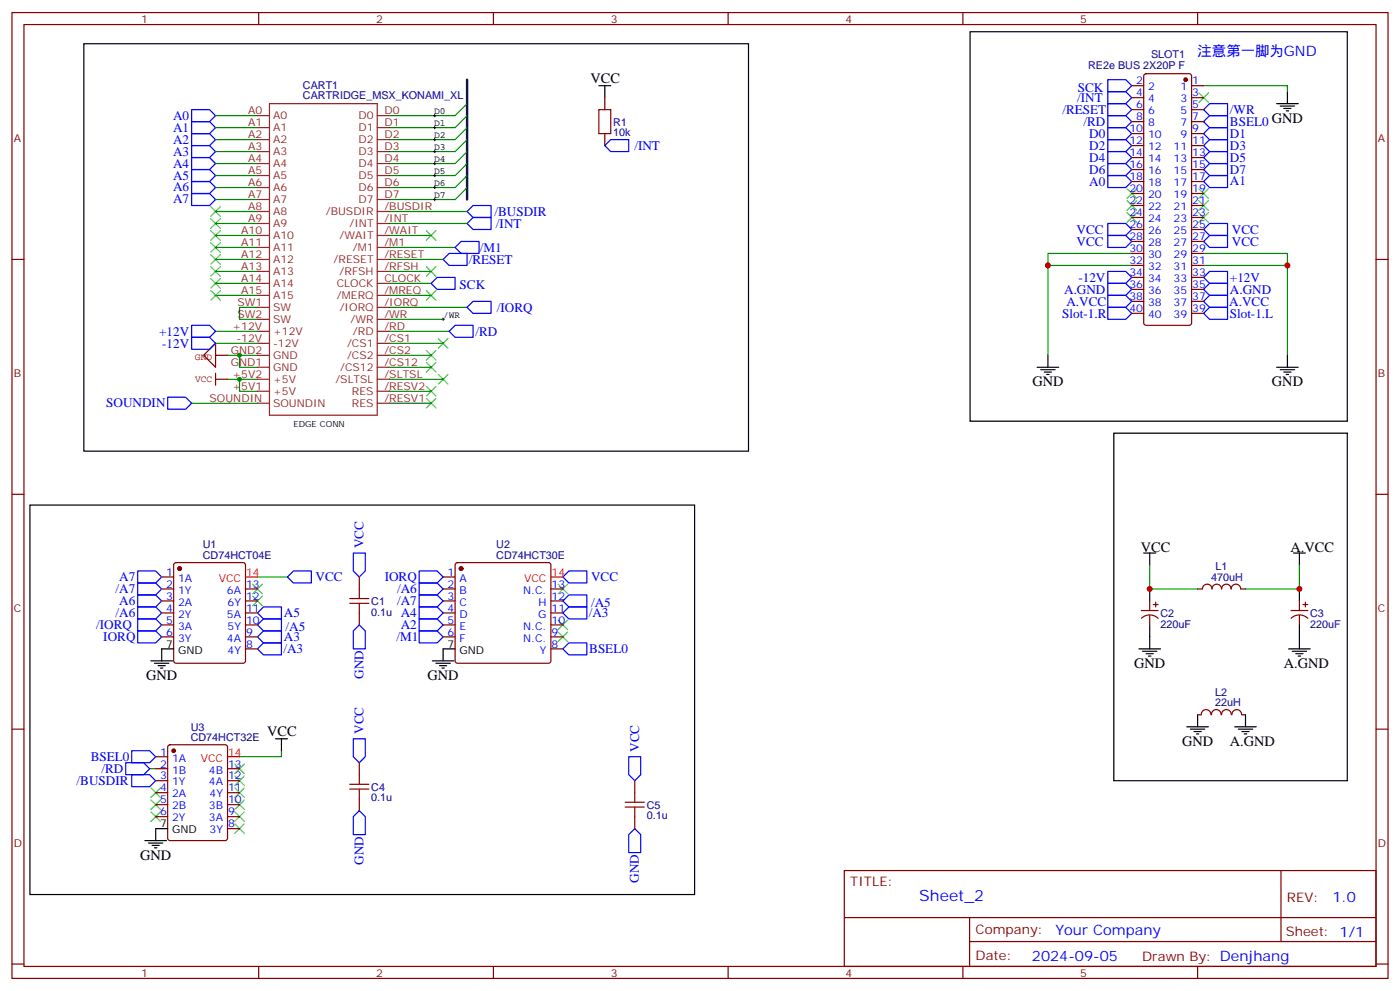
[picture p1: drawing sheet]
<svg xmlns="http://www.w3.org/2000/svg" width="412mm" height="292mm" viewBox="0 0 412 292" stroke-linecap="round" stroke-linejoin="round" font-family="sans-serif">
<g fill="none" stroke="#870000" stroke-width=".35">
<path d="M3.5 3.7h405.4v284.3h-405.4zM7.1 7.2h398.2v277.3h-398.2zM76.2 3.7v3.5M145.3 3.7v3.5M214.5 3.7v3.5M283.6 3.7v3.5M352.8 3.7v3.5M178.2 28.8v3.5M178.2 39.3v3.6M333.4 25.2h3.5M333.4 28.8h3.5M333.4 32.3h3.5"/>
<path d="M333.4 35.8h3.5M333.4 39.3h3.5M337.1 21.9l.5-.2h12.7l.5 .2 .2 .5v72.7l-.2 .5-.5 .2h-12.7l-.5-.3-.2-.4v-72.7zM351 25.2h3.5M351 28.8h3.5M351 32.3h3.5M351 35.8h3.5M351 39.3h3.5M333.4 42.9h3.5M333.4 46.4h3.5M333.4 49.9h3.5M333.4 53.4h3.5"/>
<path d="M333.4 57h3.5M351 42.9h3.5M351 46.4h3.5M351 49.9h3.5M351 53.4h3.5M351 57h3.5M3.5 76.4h3.6M333.4 78.1h3.5M333.4 74.6h3.5M333.4 71.1h3.5M333.4 67.6h3.5M333.4 64h3.5"/>
<path d="M333.4 60.5h3.5M351 78.1h3.5M351 74.6h3.5M351 71.1h3.5M351 67.6h3.5M351 64h3.5M351 60.5h3.5M405.3 76.4h3.6M333.4 92.3h3.5M333.4 88.7h3.5M333.4 85.2h3.5M333.4 81.7h3.5"/>
<path d="M351 92.3h3.5M351 88.7h3.5M351 85.2h3.5M351 81.7h3.5M3.5 145.5h3.6M405.3 145.5h3.6M47.6 169.9h3.6M47.6 173.4h3.6M47.6 176.9h3.6M51.4 165.8l.5-.2h19.7l.5 .2 .2 .5v28.3l-.2 .5-.5 .2h-19.7l-.5-.3-.2-.4v-28.3zM72.3 173.4h3.5M72.3 176.9h3.5"/>
<path d="M105.8 169.9v3.5M130.5 169.9h3.6M130.5 173.4h3.6M130.5 176.9h3.6M134.3 165.8l.5-.2h26.8l.5 .2 .2 .5v28.3l-.3 .5-.4 .2h-26.8l-.5-.3-.2-.4v-28.3zM162.3 173.4h3.5M162.3 176.9h3.5M336.2 179.7h4.9M338.7 176.9v2.8M339.7 178h1.4M340.4 177.3v1.4M352.8 173.4h1.4a1.41 1.41 0 0 1 1.4-1.4 1.41 1.41 0 0 1 1.4 1.4"/>
<path d="M357 173.4a1.41 1.41 0 0 1 1.4-1.4 1.41 1.41 0 0 1 1.4 1.4M359.8 173.4a1.41 1.41 0 0 1 1.5-1.4 1.41 1.41 0 0 1 1.4 1.4M362.7 173.4a1.41 1.41 0 0 1 1.4-1.4 1.41 1.41 0 0 1 1.4 1.4M365.5 173.4h1.4M380.3 179.7h4.9M382.8 176.9v2.8M383.8 178h1.4M384.5 177.3v1.4M47.6 180.4h3.6M47.6 184h3.6M47.6 187.5h3.6M72.3 180.4h3.5"/>
<path d="M72.3 184h3.5M72.3 187.5h3.5M72.3 191h3.5M105.8 180.4v3.6M130.5 180.4h3.6M130.5 184h3.6M130.5 187.5h3.6M162.3 180.4h3.5M162.3 184h3.5M162.3 187.5h3.5M162.3 191h3.5M336.2 182a3.5 3.5 0 0 1 4.9 0"/>
<path d="M338.7 181.2v2.8M380.3 182a3.5 3.5 0 0 1 4.9 0M382.8 181.2v2.8M3.5 214.7h3.6M49.6 219.5l.5-.2h16.2l.7 .4v27.1l-.4 .6-16.5 .1-.7-.5v-27zM356.7 210.4a1.41 1.41 0 0 0-1.4-1.5 1.41 1.41 0 0 0-1.4 1.5h-1.1M356.9 210.4a1.41 1.41 0 0 1 1.4-1.5 1.41 1.41 0 0 1 1.4 1.5M359.9 210.4a1.41 1.41 0 0 1 1.4-1.5 1.41 1.41 0 0 1 1.4 1.5M362.9 210.4a1.41 1.41 0 0 1 1.4-1.5 1.41 1.41 0 0 1 1.4 1.5M365.8 210.4h1.1M405.3 214.7h3.6M45.9 222.8h3.5"/>
<path d="M45.9 226.3h3.5M45.9 229.8h3.5M45.9 233.4h3.5M45.9 236.9h3.5M67 226.3h3.6M67 229.8h3.6M67 233.4h3.6M67 236.9h3.6M105.8 224.5v3.6M105.8 235.1v3.6M187 229.8v3.6M45.9 240.4h3.5"/>
<path d="M67 240.4h3.6M67 243.9h3.6M187 240.4v3.5M248.7 256.3h156.6v28.2h-156.6zM377.3 256.3v20.9M248.7 270.1h156.5M285.6 277.2h119.6M285.6 270.1v14.2M3.5 283.8h3.6M76.2 284.5v3.5M145.3 284.5v3.5M214.5 284.5v3.5"/>
<path d="M283.6 284.5v3.5M352.8 284.5v3.5M405.3 283.8h3.6"/>
</g>
<g fill="none" stroke="#008700" stroke-width=".35">
<path d="M137.6 30.5l-3.5 3.5M137.6 34l-3.5 3.6M137.6 37.6l-3.5 3.5M354.5 25.2h24.7v1.8M137.6 41.1l-3.5 3.5M137.6 44.6l-3.5 3.6M137.6 48.2l-3.5 3.5M137.6 51.7l-3.5 3.5M137.6 55.2l-3.5 3.5M114.7 72.8h19.4M114.7 76.4h15.8M114.7 62.3h22.9"/>
<path d="M114.7 65.8h22.9M308.7 78.1h24.7M333.4 74.6h-24.7v30M354.5 78.1h24.7M354.5 74.6h24.7v30M114.7 97.5h17.6M114.7 90.5h22.9M114.7 94h15.8M56.4 118.7h19.4M114.7 101.1h15.8M114.7 111.7h15.8M75.8 169.9h8.9"/>
<path d="M338.7 166.3v7.1h14.1M382.8 166.3v7.1h-15.9M44.1 226.3h1.8M82.9 221v1.8h-12.3"/>
</g>
<g fill="none" stroke="#00f" stroke-width=".35">
<path d="M56.4 39.3h5.3l1.8 1.8-1.8 1.8h-5.3zM56.4 35.8h5.3l1.8 1.8-1.8 1.7h-5.3zM56.4 32.3h5.3l1.8 1.7-1.8 1.8h-5.3zM326.3 30.5h5.3l1.8 1.8-1.8 1.7h-5.3zM326.3 27h5.3l1.8 1.8-1.8 1.7h-5.3zM326.3 34h5.3l1.8 1.8-1.8 1.8h-5.3zM326.3 37.6h5.3l1.8 1.7-1.8 1.8h-5.3zM326.3 23.5h5.3l1.8 1.7-1.8 1.8h-5.3zM354.5 35.8l1.8-1.8h5.3v3.6h-5.3zM356.3 30.5h5.3v3.5h-5.3l-1.8-1.7zM356.3 37.6h5.3v3.5h-5.3l-1.8-1.8zM56.4 57h5.3l1.8 1.7-1.8 1.8h-5.3z"/>
<path d="M56.4 53.4h5.3l1.8 1.8-1.8 1.8h-5.3zM56.4 49.9h5.3l1.8 1.8-1.8 1.7h-5.3zM56.4 46.4h5.3l1.8 1.8-1.8 1.7h-5.3zM56.4 42.9h5.3l1.8 1.7-1.8 1.8h-5.3zM179.9 41.1h5.3v3.5h-5.3l-1.7-1.7zM326.3 41.1h5.3l1.8 1.8-1.8 1.7h-5.3zM326.3 44.6h5.3l1.8 1.8-1.8 1.8h-5.3zM326.3 48.2h5.3l1.8 1.7-1.8 1.8h-5.3zM326.3 51.7h5.3l1.8 1.7-1.8 1.8h-5.3zM354.5 42.9l1.8-1.8h5.3v3.5h-5.3zM354.5 49.9l1.8-1.7h5.3v3.5h-5.3zM356.3 44.6h5.3v3.6h-5.3l-1.8-1.8z"/>
<path d="M356.3 51.7h5.3v3.5h-5.3l-1.8-1.8zM132.3 74.6h5.3v3.5h-5.3l-1.8-1.7zM135.8 71.1h5.3v3.5h-5.3l-1.7-1.8zM139.3 60.5h5.3v3.5h-5.3l-1.7-1.7zM139.3 64h5.3v3.6h-5.3l-1.7-1.8zM326.3 65.8h5.3l1.8 1.8-1.8 1.7h-5.3zM326.3 69.3h5.3l1.8 1.8-1.8 1.7h-5.3zM326.3 79.9h5.3l1.8 1.8-1.8 1.7h-5.3zM354.5 67.6l1.8-1.8h5.3v3.5h-5.3zM356.3 69.3h5.3v3.5h-5.3l-1.8-1.7zM56.4 95.8h5.3l1.8 1.7-1.8 1.8h-5.3zM56.4 99.3h5.3l1.8 1.8-1.8 1.7h-5.3z"/>
<path d="M127 83.4l1.8-1.7h5.3v3.5h-5.3zM134.1 95.8h5.2v3.5h-5.2l-1.8-1.8zM139.3 88.7h5.3v3.6h-5.3l-1.7-1.8zM326.3 87h5.3l1.8 1.7-1.8 1.8h-5.3zM326.3 90.5h5.3l1.8 1.8-1.8 1.7h-5.3zM326.3 83.4h5.3l1.8 1.8-1.8 1.8h-5.3zM354.5 88.7l1.8-1.7h5.3v3.5h-5.3zM354.5 92.3l1.8-1.8h5.3v3.5h-5.3zM354.5 81.7l1.8-1.8h5.3v3.5h-5.3zM356.3 83.4h5.3v3.6h-5.3l-1.8-1.8zM49.4 116.9h5.3l1.7 1.8-1.7 1.8h-5.3zM40.6 178.7h5.3l1.7 1.7-1.7 1.8h-5.3z"/>
<path d="M40.6 171.6h5.3l1.7 1.8-1.7 1.8h-5.3zM40.6 175.2h5.3l1.7 1.7-1.7 1.8h-5.3zM40.6 168.1h5.3l1.7 1.8-1.7 1.7h-5.3zM77.6 178.7h5.3v3.5h-5.3l-1.8-1.8zM86.4 168.1h5.3v3.5h-5.3l-1.7-1.7zM104.1 162.8h3.5v5.3l-1.8 1.8-1.7-1.8zM123.5 175.2h5.3l1.7 1.7-1.7 1.8h-5.3zM123.5 171.6h5.3l1.7 1.8-1.7 1.8h-5.3zM123.5 168.1h5.3l1.7 1.8-1.7 1.7h-5.3zM123.5 178.7h5.3l1.7 1.7-1.7 1.8h-5.3zM167.6 168.1h5.3v3.5h-5.3l-1.8-1.7zM167.6 175.2h5.3v3.5h-5.3l-1.8-1.8z"/>
<path d="M167.6 178.7h5.3v3.5h-5.3l-1.8-1.8zM40.6 185.7h5.3l1.7 1.8-1.7 1.8h-5.3zM40.6 182.2h5.3l1.7 1.8-1.7 1.7h-5.3zM77.6 182.2h5.3v3.5h-5.3l-1.8-1.7zM77.6 189.3h5.3v3.5h-5.3l-1.8-1.8zM77.6 185.7h5.3v3.6h-5.3l-1.8-1.8zM105.8 184l1.8 1.7v5.3h-3.5v-5.3zM123.5 185.7h5.3l1.7 1.8-1.7 1.8h-5.3zM123.5 182.2h5.3l1.7 1.8-1.7 1.7h-5.3zM165.8 191l1.8-1.7h5.3v3.5h-5.3zM104.1 217.5h3.5v5.3l-1.8 1.7-1.7-1.7zM37 224.5h5.3l1.8 1.8-1.8 1.8h-5.3z"/>
<path d="M38.8 228.1h5.3l1.8 1.7-1.8 1.8h-5.3zM38.8 221h5.3l1.8 1.8-1.8 1.7h-5.3zM105.8 238.7l1.8 1.7v5.3h-3.5v-5.3zM185.2 222.8h3.5v5.3l-1.7 1.7-1.8-1.7zM187 243.9l1.7 1.8v5.3h-3.5v-5.3z"/>
</g>
<g fill="none" stroke="#3c3" stroke-width=".35">
<path d="M353.1 27.3l2.9 2.9M356 27.3l-2.9 2.9M332 55.6l2.8 2.8M332 59.1l2.8 2.8M334.8 55.6l-2.8 2.8M334.8 59.1l-2.8 2.8M353.1 55.6l2.9 2.8M353.1 59.1l2.9 2.8M356 55.6l-2.9 2.8M356 59.1l-2.9 2.8M62.1 60.9l2.8 2.8M62.1 64.4l2.8 2.8"/>
<path d="M62.1 67.9l2.8 2.8M62.1 71.4l2.8 2.9M62.1 75l2.8 2.8M62.1 78.5l2.8 2.8M64.9 60.9l-2.8 2.8M64.9 64.4l-2.8 2.8M64.9 67.9l-2.8 2.8M64.9 71.4l-2.8 2.9M64.9 75l-2.8 2.8M64.9 78.5l-2.8 2.8M125.6 67.9l2.8 2.8M125.6 78.5l2.8 2.8"/>
<path d="M128.4 67.9l-2.8 2.8M128.4 78.5l-2.8 2.8M332 62.6l2.8 2.8M334.8 62.6l-2.8 2.8M353.1 62.6l2.9 2.8M356 62.6l-2.9 2.8M62.1 82l2.8 2.8M62.1 85.5l2.8 2.9M64.9 82l-2.8 2.8M64.9 85.5l-2.8 2.9M125.6 85.5l2.8 2.9M128.4 85.5l-2.8 2.9"/>
<path d="M129.1 99.7l2.8 2.8M131.9 99.7l-2.8 2.8M125.6 106.7l2.8 2.8M125.6 103.2l2.8 2.8M125.6 113.8l2.8 2.8M125.6 117.3l2.8 2.8M128.4 113.8l-2.8 2.8M128.4 103.2l-2.8 2.8M128.4 106.7l-2.8 2.8M128.4 117.3l-2.8 2.8M129.1 110.2l2.8 2.9M131.9 110.2l-2.8 2.9"/>
<path d="M74.4 172l2.9 2.8M74.4 175.5l2.9 2.8M77.3 172l-2.9 2.8M77.3 175.5l-2.9 2.8M164.4 172l2.8 2.8M167.2 172l-2.8 2.8M164.4 182.6l2.8 2.8M164.4 186.1l2.8 2.8M167.2 182.6l-2.8 2.8M167.2 186.1l-2.8 2.8M44.4 239l2.9 2.8M44.4 235.5l2.9 2.8"/>
<path d="M44.4 232l2.9 2.8M47.3 239l-2.9 2.8M47.3 235.5l-2.9 2.8M47.3 232l-2.9 2.8M69.1 224.9l2.9 2.8M69.1 228.4l2.9 2.8M69.1 232l2.9 2.8M69.1 235.5l2.9 2.8M69.1 239l2.9 2.8M72 224.9l-2.9 2.8M72 228.4l-2.9 2.8M72 232l-2.9 2.8"/>
<path d="M72 235.5l-2.9 2.8M72 239l-2.9 2.8M69.1 242.5l2.9 2.9M72 242.5l-2.9 2.9"/>
</g>
<g fill="none" stroke="#a10000" stroke-width=".35">
<path d="M176.4 32.3h3.5v7h-3.5zM103 177.6h5.7M103 176.2h5.7M105.8 173.4v2.8M105.8 177.6v2.8M103 232.3h5.7M103 230.9h5.7M105.8 228.1v2.8M105.8 232.3v2.8M184.1 237.6h5.7M184.1 236.2h5.7M187 233.4v2.8"/>
<path d="M187 237.6v2.8"/>
</g>
<g fill="none" stroke="#000" stroke-width=".35">
<path d="M24.7 12.9h195.8v119.9h-195.8zM285.8 9.3h111.1v114.7h-111.1zM176.4 25.2h3.5M178.2 25.2v3.6M376.1 30.5h6.3M377.1 31.2h4.3M378.2 31.9h2.1M378.9 32.6h.7M379.2 27v3.5M305.5 108.1h6.4M306.6 108.8h4.2M307.6 109.5h2.1"/>
<path d="M308.3 110.2h.7M308.7 104.6v3.5M376.1 108.1h6.3M377.1 108.8h4.3M378.2 109.5h2.1M378.9 110.2h.7M379.2 104.6v3.5M328.1 127.5h68.8v102.3h-68.8zM8.8 148.7h195.8v114.6h-195.8zM336.9 162.8h3.5M338.7 162.8v3.5M338.7 173.4v3.5"/>
<path d="M381 162.8h3.5M382.8 162.8v3.5M382.8 173.4v3.5M44.4 194.6h6.4M45.5 195.3h4.2M46.6 196h2.1M47.3 196.7h.7M51.2 191h-3.6v3.6M127.4 194.6h6.3M128.4 195.3h4.2M129.5 196h2.1M130.2 196.7h.7"/>
<path d="M134.1 191h-3.6v3.6M335.5 191h6.3M336.5 191.7h4.3M337.6 192.4h2.1M338.3 193.1h.7M338.7 184v7M379.6 191h6.3M380.6 191.7h4.3M381.7 192.4h2.1M382.4 193.1h.7M382.8 184v7M81.1 217.5h3.6"/>
<path d="M82.9 217.5v3.5M349.6 214h6.4M350.7 214.7h4.2M351.7 215.4h2.1M352.4 216.1h.7M352.8 210.4v3.6M363.7 214h6.4M364.8 214.7h4.2M365.8 215.4h2.1M366.5 216.1h.7M366.9 210.4v3.6M42.7 247.5h6.3"/>
<path d="M43.7 248.2h4.3M44.8 248.9h2.1M45.5 249.6h.7M49.4 243.9h-3.5v3.6"/>
</g>
<g fill="#870000" stroke="#870000" stroke-width=".35">
<circle cx="51.2" cy="221" r=".53"/>
<circle cx="52.9" cy="167.4" r=".53"/>
<circle cx="135.8" cy="167.4" r=".53"/>
<circle cx="349.2" cy="23.5" r=".53"/>
</g>
<path d="M72.3 169.9h3.5M162.3 169.9h3.5M67 222.8h3.6" fill="none" stroke="#f00" stroke-width=".35"/>
<path d="M137.6 23.5v35.2" fill="none" stroke="#000085" stroke-width=".71"/>
<path d="M63.5 104.6v-3.5l-3.5 3.5 3.5 3.5v-3.5h3.5M63.5 111.7h3.5M63.5 109.9v3.5" fill="none" stroke="#850000" stroke-width=".35"/>
<g fill="none" stroke="#008500" stroke-width=".35">
<path d="M63.5 34h12.3M63.5 37.6h12.3M114.7 34h19.4M114.7 37.6h19.4M63.5 41.1h12.3M63.5 44.6h12.3M63.5 48.2h12.3M63.5 51.7h12.3M63.5 55.2h12.3M63.5 58.7h12.3M114.7 41.1h19.4M114.7 44.6h19.4"/>
<path d="M114.7 48.2h19.4M114.7 51.7h19.4M114.7 55.2h19.4M114.7 58.7h19.4M63.5 62.3h12.3M63.5 65.8h12.3M63.5 69.3h12.3M63.5 72.8h12.3M63.5 76.4h12.3M63.5 79.9h12.3M114.7 69.3h12.3M114.7 79.9h12.3"/>
<path d="M63.5 83.4h12.3M63.5 97.5h12.3M63.5 87h12.3M75.8 90.5h-5.2v3.5h5.2M114.7 83.4h12.3M114.7 87h12.3M63.5 101.1h12.3M67 104.6h8.8M67 111.7h8.8M70.6 104.6v3.5h5.2M70.6 111.7v3.5h5.2M114.7 104.6h12.3"/>
<path d="M114.7 115.2h12.3M114.7 118.7h12.3M114.7 108.1h12.3"/>
</g>
<g fill="none" stroke="#000" stroke-width=".29">
<path d="M127.7 37.6h.7M127.7 34h.7M128.1 33.7v.7M128.1 37.2v.7M127.7 58.7h.7M127.7 55.2h.7M127.7 51.7h.7M127.7 48.2h.7M127.7 44.6h.7M127.7 41.1h.7M128.1 40.7v.8M128.1 44.3v.7"/>
<path d="M128.1 47.8v.7M128.1 51.3v.7M128.1 54.9v.7M128.1 58.4v.7M130.2 94h.7M130.5 93.7v.7"/>
</g>
<g fill="none" stroke="#8c2424" stroke-width=".35">
<path d="M75.8 37.6h3.6M75.8 34h3.6M79.4 30.5h31.7v91.7h-31.7zM111.1 37.6h3.6M111.1 34h3.6M75.8 58.7h3.6M75.8 55.2h3.6M75.8 44.6h3.6M75.8 41.1h3.6M75.8 51.7h3.6M75.8 48.2h3.6M111.1 58.7h3.6"/>
<path d="M111.1 55.2h3.6M111.1 44.6h3.6M111.1 41.1h3.6M111.1 51.7h3.6M111.1 48.2h3.6M75.8 79.9h3.6M75.8 69.3h3.6M75.8 65.8h3.6M75.8 72.8h3.6M75.8 62.3h3.6M75.8 76.4h3.6M111.1 79.9h3.6"/>
<path d="M111.1 69.3h3.6M111.1 65.8h3.6M111.1 72.8h3.6M111.1 62.3h3.6M111.1 76.4h3.6M75.8 90.5h3.6M75.8 87h3.6M75.8 94h3.6M75.8 97.5h3.6M75.8 83.4h3.6M111.1 90.5h3.6M111.1 87h3.6"/>
<path d="M111.1 94h3.6M111.1 97.5h3.6M111.1 83.4h3.6M75.8 101.1h3.6M75.8 104.6h3.6M75.8 108.1h3.6M75.8 111.7h3.6M75.8 115.2h3.6M75.8 118.7h3.6M111.1 101.1h3.6M111.1 104.6h3.6M111.1 108.1h3.6"/>
<path d="M111.1 111.7h3.6M111.1 115.2h3.6M111.1 118.7h3.6"/>
</g>
<g fill="#c00">
<circle cx="308.7" cy="78.1" r=".88"/>
<circle cx="379.2" cy="78.1" r=".88"/>
</g>
<g fill="#008500">
<circle cx="70.6" cy="104.6" r=".71"/>
<circle cx="70.6" cy="111.7" r=".71"/>
</g>
<g fill="#c00">
<circle cx="338.7" cy="173.4" r=".88"/>
<circle cx="382.8" cy="173.4" r=".88"/>
</g>
<text font-size="4.6" fill="#00f" x="270.8" y="265.3">Sheet_2</text>
<g font-size="4.2" fill="#00f">
<text x="352.8" y="16.4">注意第一脚为GND</text>
<text x="392.5" y="265.6">1.0</text>
<text x="310.9" y="275.1">Your Company</text>
<text x="304" y="282.9">2024-09-05</text>
</g>
<g font-size="4.2">
<text x="173.9" y="24.5">VCC</text>
<text x="304.1" y="113.8">GND</text>
<text x="374.7" y="113.8">GND</text>
<text x="336" y="162.5">VCC</text>
<text x="380.1" y="162.5">A.VCC</text>
<text x="334.1" y="196.7">GND</text>
<text x="378.2" y="196.7">A.GND</text>
<text x="43" y="200.2">GND</text>
<text x="125.9" y="200.2">GND</text>
<text x="78.7" y="216.8">VCC</text>
<text x="348.2" y="219.6">GND</text>
<text x="362.3" y="219.6">A.GND</text>
<text x="41.3" y="253.1">GND</text>
</g>
<g font-size="3.9" fill="#00f">
<text x="317.5" y="27">SCK</text>
<text x="51" y="35.3">A0</text>
<text x="312.9" y="33.5">/RESET</text>
<text x="317.3" y="30">/INT</text>
<text x="362.3" y="33.5">/WR</text>
<text x="51" y="38.7">A1</text>
<text x="319.2" y="37.1">/RD</text>
<text x="320.9" y="40.6">D0</text>
<text x="362.3" y="37.1">BSEL0 GND</text>
<text x="362.3" y="40.5">D1</text>
<text x="51" y="45.8">A3</text>
<text x="51" y="42.3">A2</text>
<text x="186.9" y="44.1">/INT</text>
<text x="320.9" y="44">D2</text>
<text x="320.9" y="47.6">D4</text>
<text x="362.3" y="44">D3</text>
<text x="362.3" y="47.6">D5</text>
<text x="51" y="52.8">A5</text>
<text x="51" y="49.3">A4</text>
<text x="320.9" y="51.1">D6</text>
<text x="362.3" y="51.1">D7</text>
<text x="51" y="59.9">A7</text>
<text x="51" y="56.4">A6</text>
<text x="320.9" y="54.7">A0</text>
<text x="362.3" y="54.6">A1</text>
<text x="145.7" y="63.5">/BUSDIR</text>
<text x="146.1" y="67.1">/INT</text>
<text x="317.1" y="68.8">VCC</text>
<text x="362.9" y="68.8">VCC</text>
<text x="138.1" y="77.6">/RESET</text>
<text x="141.3" y="74.1">/M1</text>
<text x="317.1" y="72.4">VCC</text>
<text x="362.9" y="72.4">VCC</text>
<text x="317.7" y="82.9">-12V</text>
<text x="362.3" y="82.9">+12V</text>
<text x="135.4" y="85.2">SCK</text>
<text x="313.5" y="86.4">A.GND</text>
<text x="314.1" y="90">A.VCC</text>
<text x="362.1" y="90">A.VCC</text>
<text x="362.3" y="86.4">A.GND</text>
<text x="146.3" y="91.7">/IORQ</text>
<text x="312.9" y="93.6">Slot-1.R</text>
<text x="362.2" y="93.6">Slot-1.L</text>
<text x="46.9" y="98.8">+12V</text>
<text x="140.1" y="98.8">/RD</text>
<text x="47.8" y="102.3">-12V</text>
<text x="31.3" y="120">SOUNDIN</text>
<text x="107.1" y="161.4" transform="rotate(-90 107.1 161.4)">VCC</text>
<text x="35.1" y="171">A7</text>
<text x="93" y="171.1">VCC</text>
<text x="113.3" y="171.1">IORQ</text>
<text x="174.1" y="171.1">VCC</text>
<text x="34" y="174.6">/A7</text>
<text x="35.1" y="178.1">A6</text>
<text x="116.9" y="178.2">/A7</text>
<text x="116.9" y="174.6">/A6</text>
<text x="174.1" y="178.7">/A5</text>
<text x="28.3" y="185.2">/IORQ</text>
<text x="34" y="181.7">/A6</text>
<text x="83.6" y="181.6">A5</text>
<text x="84.1" y="185.7">/A5</text>
<text x="118" y="181.6">A4</text>
<text x="118" y="185.1">A2</text>
<text x="173.4" y="181.7">/A3</text>
<text x="30.4" y="188.8">IORQ</text>
<text x="83.6" y="188.7">A3</text>
<text x="116.8" y="188.8">/M1</text>
<text x="83.5" y="192.3">/A3</text>
<text x="173.6" y="192.3">BSEL0</text>
<text x="107.1" y="199.9" transform="rotate(-90 107.1 199.9)">GND</text>
<text x="107.1" y="216.1" transform="rotate(-90 107.1 216.1)">VCC</text>
<text x="188.2" y="221.4" transform="rotate(-90 188.2 221.4)">VCC</text>
<text x="26.7" y="224">BSEL0</text>
<text x="29.9" y="227.6">/RD</text>
<text x="22.6" y="231.1">/BUSDIR</text>
<text x="107.1" y="254.6" transform="rotate(-90 107.1 254.6)">GND</text>
<text x="188.2" y="259.9" transform="rotate(-90 188.2 259.9)">GND</text>
</g>
<g font-size="3.9" fill="#800">
<text x="250.5" y="260.9">TITLE:</text>
<text x="379.1" y="265.6">REV:</text>
<text x="287.4" y="275.1">Company:</text>
<text x="378.7" y="275.7">Sheet: 1/1</text>
<text x="287.4" y="282.8">Date:</text>
<text x="336.4" y="282.8">Drawn By: Denjhang</text>
</g>
<g font-size="3.2" fill="#800">
<text x="41.6" y="6.7">1</text>
<text x="110.8" y="6.7">2</text>
<text x="179.9" y="6.7">3</text>
<text x="249.1" y="6.7">4</text>
<text x="318.2" y="6.7">5</text>
<text x="4.1" y="41.8">A</text>
<text x="405.9" y="41.8">A</text>
<text x="4.1" y="110.9">B</text>
<text x="405.9" y="110.9">B</text>
<text x="4.1" y="180.1">C</text>
<text x="405.9" y="180.1">C</text>
<text x="4.1" y="249.2">D</text>
<text x="405.9" y="249.2">D</text>
<text x="41.6" y="287.5">1</text>
<text x="110.8" y="287.5">2</text>
<text x="179.9" y="287.5">3</text>
<text x="249.1" y="287.5">4</text>
<text x="318.2" y="287.5">5</text>
</g>
<g font-size="3.2" fill="#000080">
<text x="339.1" y="17.2">SLOT1</text>
<text x="320.5" y="20.4">RE2e BUS 2X20P F</text>
<text x="89.2" y="29.3">CARTRIDGE_MSX_KONAMI_XL</text>
<text x="89.2" y="26.1">CART1</text>
<text x="180.6" y="40.1">10k</text>
<text x="180.6" y="37">R1</text>
<text x="59.8" y="161.3">U1</text>
<text x="146.2" y="161.3">U2</text>
<text x="59.8" y="164.6">CD74HCT04E</text>
<text x="146.2" y="164.6">CD74HCT30E</text>
<text x="358" y="167.7">L1</text>
<text x="356.7" y="171">470uH</text>
<text x="109.4" y="178.1">C1</text>
<text x="109.4" y="181.3">0.1u</text>
<text x="341.9" y="184.7">220uF</text>
<text x="341.9" y="181.6">C2</text>
<text x="385.9" y="184.7">220uF</text>
<text x="385.9" y="181.6">C3</text>
<text x="357.9" y="207.8">22uH</text>
<text x="357.9" y="204.8">L2</text>
<text x="56.2" y="215.1">U3</text>
<text x="56.2" y="218.1">CD74HCT32E</text>
<text x="109.4" y="232.7">C4</text>
<text x="109.4" y="236">0.1u</text>
<text x="190.5" y="238">C5</text>
<text x="190.5" y="241.3">0.1u</text>
</g>
<g font-size="3.2" fill="#00f">
<text x="334.7" y="28.4">4</text>
<text x="334.7" y="24.9">2</text>
<text x="338.2" y="26.6">2</text>
<text x="347.7" y="26.6">1</text>
<text x="351.2" y="24.9">1</text>
<text x="351.2" y="28.4">3</text>
<text x="334.7" y="35.5">8</text>
<text x="334.7" y="31.9">6</text>
<text x="338.2" y="33.7">6</text>
<text x="338.2" y="30.2">4</text>
<text x="347.7" y="30.2">3</text>
<text x="347.7" y="33.7">5</text>
<text x="351.2" y="31.9">5</text>
<text x="351.2" y="35.5">7</text>
<text x="332.7" y="39">10</text>
<text x="338.2" y="40.7">10</text>
<text x="338.2" y="37.2">8</text>
<text x="347.7" y="37.2">7</text>
<text x="347.7" y="40.7">9</text>
<text x="351.2" y="39">9</text>
<text x="332.7" y="46">14</text>
<text x="332.7" y="42.5">12</text>
<text x="338.2" y="47.8">14</text>
<text x="338.2" y="44.3">12</text>
<text x="345.7" y="44.3">11</text>
<text x="345.7" y="47.8">13</text>
<text x="351.2" y="42.5">11</text>
<text x="351.2" y="46">13</text>
<text x="332.7" y="53.1">18</text>
<text x="332.7" y="49.6">16</text>
<text x="338.2" y="51.3">16</text>
<text x="345.7" y="51.3">15</text>
<text x="351.2" y="49.6">15</text>
<text x="351.2" y="53.1">17</text>
<text x="332.7" y="56.6">20</text>
<text x="338.2" y="58.4">20</text>
<text x="338.2" y="54.9">18</text>
<text x="345.7" y="54.9">17</text>
<text x="345.7" y="58.4">19</text>
<text x="351.2" y="56.6">19</text>
<text x="332.7" y="63.7">24</text>
<text x="332.7" y="60.1">22</text>
<text x="338.2" y="65.4">24</text>
<text x="338.2" y="61.9">22</text>
<text x="345.7" y="61.9">21</text>
<text x="345.7" y="65.4">23</text>
<text x="351.2" y="60.1">21</text>
<text x="351.2" y="63.7">23</text>
<text x="332.7" y="70.7">28</text>
<text x="332.7" y="67.2">26</text>
<text x="338.2" y="69">26</text>
<text x="345.7" y="69">25</text>
<text x="351.2" y="67.2">25</text>
<text x="351.2" y="70.7">27</text>
<text x="332.7" y="77.8">32</text>
<text x="332.7" y="74.3">30</text>
<text x="338.2" y="76">30</text>
<text x="338.2" y="72.5">28</text>
<text x="345.7" y="72.5">27</text>
<text x="345.7" y="76">29</text>
<text x="351.2" y="74.3">29</text>
<text x="351.2" y="77.8">31</text>
<text x="332.7" y="81.3">34</text>
<text x="338.2" y="83.1">34</text>
<text x="338.2" y="79.6">32</text>
<text x="345.7" y="79.6">31</text>
<text x="345.7" y="83.1">33</text>
<text x="351.2" y="81.3">33</text>
<text x="332.7" y="88.4">38</text>
<text x="332.7" y="84.8">36</text>
<text x="338.2" y="86.6">36</text>
<text x="345.7" y="86.6">35</text>
<text x="351.2" y="84.8">35</text>
<text x="351.2" y="88.4">37</text>
<text x="332.7" y="91.9">40</text>
<text x="338.2" y="93.7">40</text>
<text x="338.2" y="90.1">38</text>
<text x="345.7" y="90.1">37</text>
<text x="345.7" y="93.7">39</text>
<text x="351.2" y="91.9">39</text>
<text x="49" y="169.5">1</text>
<text x="49" y="173">2</text>
<text x="52.5" y="171.3">1A</text>
<text x="72.5" y="173">13</text>
<text x="131.9" y="169.5">1</text>
<text x="131.9" y="173">2</text>
<text x="135.4" y="171.3">A</text>
<text x="162.5" y="173">13</text>
<text x="49" y="176.6">3</text>
<text x="52.5" y="174.8">1Y</text>
<text x="52.5" y="178.3">2A</text>
<text x="66.8" y="174.8">6A</text>
<text x="67" y="178.3">6Y</text>
<text x="72.5" y="176.6">12</text>
<text x="131.9" y="176.6">3</text>
<text x="135.4" y="174.8">B</text>
<text x="135.4" y="178.3">C</text>
<text x="154.1" y="174.8">N.C.</text>
<text x="158.6" y="178.3">H</text>
<text x="162.5" y="176.6">12</text>
<text x="49" y="180.1">4</text>
<text x="49" y="183.6">5</text>
<text x="52.5" y="181.9">2Y</text>
<text x="52.5" y="185.4">3A</text>
<text x="66.8" y="181.9">5A</text>
<text x="67" y="185.4">5Y</text>
<text x="72.5" y="183.6">10</text>
<text x="72.5" y="180.1">11</text>
<text x="131.9" y="180.1">4</text>
<text x="131.9" y="183.6">5</text>
<text x="135.4" y="181.9">D</text>
<text x="135.4" y="185.4">E</text>
<text x="154.1" y="185.4">N.C.</text>
<text x="158.5" y="181.9">G</text>
<text x="162.5" y="183.6">10</text>
<text x="162.5" y="180.1">11</text>
<text x="49" y="187.1">6</text>
<text x="52.5" y="188.9">3Y</text>
<text x="66.8" y="188.9">4A</text>
<text x="72.5" y="190.7">8</text>
<text x="72.5" y="187.1">9</text>
<text x="131.9" y="187.1">6</text>
<text x="135.4" y="188.9">F</text>
<text x="154.1" y="188.9">N.C.</text>
<text x="162.5" y="190.7">8</text>
<text x="162.5" y="187.1">9</text>
<text x="67" y="192.4">4Y</text>
<text x="159" y="192.4">Y</text>
<text x="47.2" y="222.4">1</text>
<text x="47.2" y="226">2</text>
<text x="50.7" y="224.2">1A</text>
<text x="50.7" y="227.7">1B</text>
<text x="61.5" y="227.7">4B</text>
<text x="67.2" y="226">13</text>
<text x="47.2" y="229.5">3</text>
<text x="47.2" y="233">4</text>
<text x="50.7" y="231.2">1Y</text>
<text x="61.5" y="231.2">4A</text>
<text x="67.2" y="233">11</text>
<text x="67.2" y="229.5">12</text>
<text x="47.2" y="236.5">5</text>
<text x="50.7" y="234.8">2A</text>
<text x="50.7" y="238.3">2B</text>
<text x="61.5" y="238.3">3B</text>
<text x="61.8" y="234.8">4Y</text>
<text x="67.2" y="236.5">10</text>
<text x="47.2" y="240.1">6</text>
<text x="50.7" y="241.8">2Y</text>
<text x="61.5" y="241.8">3A</text>
<text x="61.8" y="245.4">3Y</text>
<text x="67.2" y="243.6">8</text>
<text x="67.2" y="240.1">9</text>
</g>
<g font-size="3.2" fill="#8d2323">
<text x="73.1" y="33.7">A0</text>
<text x="80.4" y="35.1">A0</text>
<text x="105.6" y="35.1">D0</text>
<text x="113.2" y="33.7">D0</text>
<text x="73.1" y="37.2">A1</text>
<text x="73.1" y="40.7">A2</text>
<text x="80.4" y="38.6">A1</text>
<text x="105.6" y="38.6">D1</text>
<text x="113.2" y="37.2">D1</text>
<text x="113.2" y="40.7">D2</text>
<text x="73.1" y="44.3">A3</text>
<text x="73.1" y="47.8">A4</text>
<text x="80.4" y="45.7">A3</text>
<text x="80.4" y="42.2">A2</text>
<text x="105.6" y="45.7">D3</text>
<text x="105.6" y="42.2">D2</text>
<text x="113.2" y="44.3">D3</text>
<text x="113.2" y="47.8">D4</text>
<text x="73.1" y="51.3">A5</text>
<text x="80.4" y="52.7">A5</text>
<text x="80.4" y="49.2">A4</text>
<text x="105.6" y="52.7">D5</text>
<text x="105.6" y="49.2">D4</text>
<text x="113.2" y="51.3">D5</text>
<text x="73.1" y="58.4">A7</text>
<text x="73.1" y="54.9">A6</text>
<text x="80.4" y="59.8">A7</text>
<text x="80.4" y="56.3">A6</text>
<text x="105.6" y="59.8">D7</text>
<text x="105.6" y="56.3">D6</text>
<text x="113.2" y="58.4">D7</text>
<text x="113.2" y="54.9">D6</text>
<text x="73.1" y="65.4">A9</text>
<text x="73.1" y="61.9">A8</text>
<text x="80.4" y="63.3">A8</text>
<text x="96" y="63.3">/BUSDIR</text>
<text x="113.2" y="65.4">/INT</text>
<text x="113.2" y="61.9">/BUSDIR</text>
<text x="71.1" y="69">A10</text>
<text x="80.4" y="66.9">A9</text>
<text x="80.4" y="70.4">A10</text>
<text x="100" y="70.4">/WAIT</text>
<text x="103" y="66.9">/INT</text>
<text x="113.2" y="69">/WAIT</text>
<text x="71.1" y="72.5">A11</text>
<text x="71.1" y="76">A12</text>
<text x="80.4" y="73.9">A11</text>
<text x="80.4" y="77.4">A12</text>
<text x="98.3" y="77.4">/RESET</text>
<text x="103.9" y="73.9">/M1</text>
<text x="113.2" y="72.5">/M1</text>
<text x="113.2" y="76">/RESET</text>
<text x="71.1" y="83.1">A14</text>
<text x="71.1" y="79.6">A13</text>
<text x="80.4" y="81">A13</text>
<text x="100" y="81">/RFSH</text>
<text x="113.2" y="79.6">/RFSH</text>
<text x="113.2" y="83.1">CLOCK</text>
<text x="71.1" y="86.6">A15</text>
<text x="80.4" y="88">A15</text>
<text x="80.4" y="84.5">A14</text>
<text x="99.2" y="84.5">CLOCK</text>
<text x="99.2" y="88">/MERQ</text>
<text x="113.2" y="86.6">/MREQ</text>
<text x="69.9" y="90.1">SW1</text>
<text x="69.9" y="93.7">SW2</text>
<text x="80.4" y="91.5">SW</text>
<text x="80.4" y="95.1">SW</text>
<text x="100.1" y="91.5">/IORQ</text>
<text x="103.3" y="95.1">/WR</text>
<text x="113.2" y="90.1">/IORQ</text>
<text x="113.2" y="93.7">/WR</text>
<text x="68.5" y="97.2">+12V</text>
<text x="69.6" y="100.7">-12V</text>
<text x="80.4" y="98.6">+12V</text>
<text x="104" y="98.6">/RD</text>
<text x="113.2" y="100.7">/CS1</text>
<text x="113.2" y="97.2">/RD</text>
<text x="68" y="104.2">GND2</text>
<text x="68" y="107.8">GND1</text>
<text x="80.4" y="105.7">GND</text>
<text x="80.4" y="102.1">-12V</text>
<text x="102.2" y="102.1">/CS1</text>
<text x="102.2" y="105.7">/CS2</text>
<text x="113.2" y="104.2">/CS2</text>
<text x="113.2" y="107.8">/CS12</text>
<text x="68.5" y="111.3">+5V2</text>
<text x="80.4" y="109.2">GND</text>
<text x="80.4" y="112.7">+5V</text>
<text x="98.8" y="112.7">/SLTSL</text>
<text x="100.2" y="109.2">/CS12</text>
<text x="113.2" y="111.3">/SLTSL</text>
<text x="61.7" y="118.4">SOUNDIN</text>
<text x="68.5" y="114.8">+5V1</text>
<text x="80.4" y="116.2">+5V</text>
<text x="80.4" y="119.8">SOUNDIN</text>
<text x="103.7" y="116.2">RES</text>
<text x="103.7" y="119.8">RES</text>
<text x="113.2" y="114.8">/RESV2</text>
<text x="113.2" y="118.4">/RESV1</text>
</g>
<g font-size="3.2" fill="#f00">
<text x="64.4" y="171.3">VCC</text>
<text x="72.5" y="169.5">14</text>
<text x="154.4" y="171.3">VCC</text>
<text x="162.5" y="169.5">14</text>
<text x="59.1" y="224.2">VCC</text>
<text x="67.2" y="222.4">14</text>
</g>
<g font-size="3.2">
<text x="49" y="190.7">7</text>
<text x="131.9" y="190.7">7</text>
<text x="52.5" y="192.4">GND</text>
<text x="135.4" y="192.4">GND</text>
<text x="47.2" y="243.6">7</text>
<text x="50.7" y="245.4">GND</text>
</g>
<g font-size="2.8">
<text x="127.9" y="33.5">D0</text>
<text x="127.9" y="40.6">D2</text>
<text x="127.9" y="37">D1</text>
<text x="127.9" y="47.6">D4</text>
<text x="127.9" y="44.1">D3</text>
<text x="127.9" y="51.2">D5</text>
<text x="127.9" y="58.2">D7</text>
<text x="127.9" y="54.7">D6</text>
<text x="130.5" y="93.5">/WR</text>
</g>
<g font-size="2.8" fill="#840000">
<text x="57.4" y="106.1">GND</text>
<text x="57.5" y="112.3">VCC</text>
</g>
<text font-size="2.5" x="86.4" y="125.8">EDGE CONN</text>
</svg>
